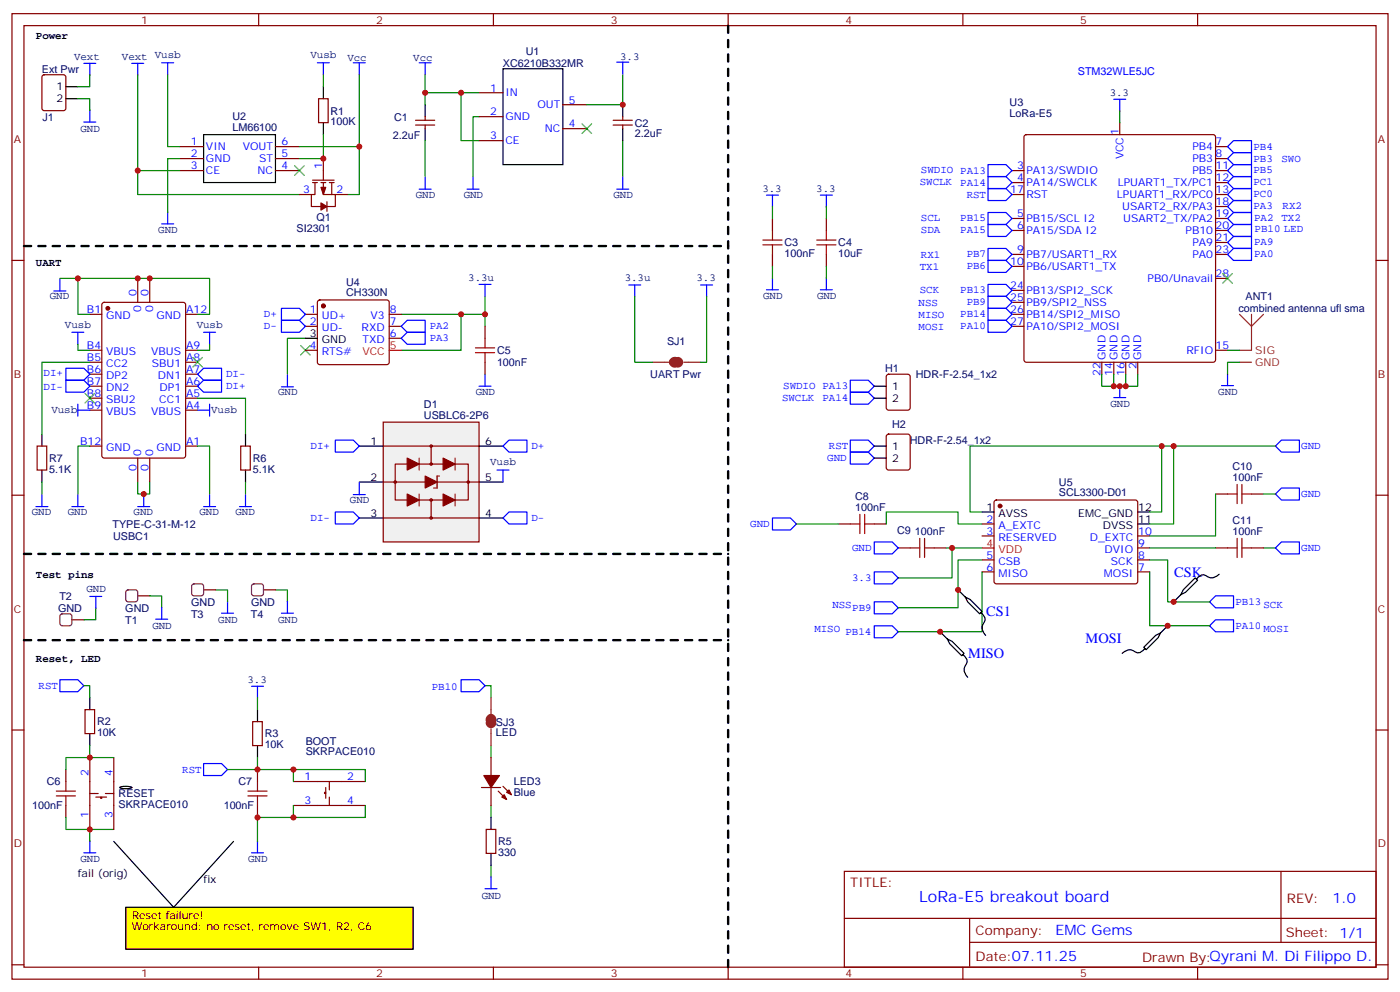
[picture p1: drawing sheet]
<svg xmlns="http://www.w3.org/2000/svg" width="412mm" height="292mm" viewBox="0 0 412 292" stroke-linecap="round" stroke-linejoin="round" font-family="sans-serif">
<g fill="none" stroke="#870000" stroke-width=".35">
<path d="M3.5 4h405.4v284.4h-405.4zM7.1 7.5h398.2v277.3h-398.2zM76.2 4v3.5M145.3 4v3.5M214.5 4v3.5M283.6 4v3.5M352.8 4v3.5M12.6 22.2l.5-.2h5.6l.6 .4 .1 9.5-.5 .6-5.8 .1-.7-.5-.1-9.4zM93.8 29.1h2.9v7h-2.9zM122.4 36.8h5.7M122.4 35.4h5.7M125.2 34.4v1"/>
<path d="M125.2 36.8v1.1M141.1 27.3h7.1M141.1 34.4h7.1M165.8 37.9h7.1M165.8 30.8h7.1M180.6 36.8h5.7M180.6 35.4h5.7M183.4 34.4v1M183.4 36.8v1.1M301.9 39.9l.4-.2h55.1l.5 .2 .2 .5v65.6l-.3 .5-.4 .2h-55.1l-.5-.3-.2-.4v-65.6zM329.8 36.1v3.6M52.9 50.2h7.1"/>
<path d="M52.9 43.2h7.1M52.9 46.7h7.1M81.1 50.2h7.1M81.1 43.2h7.1M81.1 46.7h7.1M88.2 57.3h3.5M92.1 53.8h1.4M92.1 53.1h6.3M92.8 53.8v3.5h-1.1v3.5h2.8M94.5 53.8h1.5M95.2 53.8v3.5h3.6v3.5h-2.5M95.2 46.7v6.4"/>
<path d="M96.3 59.4v2.8M97 53.8h1.4M97.7 53.8v3.5M98.8 57.3h3.5M141.1 41.4h7.1M298.1 50.2h3.5M298.1 53.8h3.5M298.1 57.3h3.5M358.1 50.2h3.5M358.1 53.8h3.5M358.1 43.2h3.5M358.1 46.7h3.5"/>
<path d="M358.1 57.3h3.5M3.5 76.7h3.6M227.5 64.3v3.6M227.5 74.9v3.6M243.4 64.3v3.6M243.4 74.9v3.6M298.1 64.3h3.5M298.1 67.9h3.5M298.1 74.9h3.5M298.1 78.5h3.5M358.1 64.3h3.5M358.1 67.9h3.5"/>
<path d="M358.1 74.9h3.5M358.1 60.8h3.5M358.1 71.4h3.5M405.3 76.7h3.6M26.5 92.6h3.5M30.2 89.2l.5-.2h23.3l.6 .5 .1 44.7-.5 .6-23.5 .1-.7-.5v-44.7zM40.6 82v7M44.1 82v7M54.7 92.6h3.5M90 92.6h3.5M90 96.1h3.5M93.7 88.5l.5-.2h19.7l.5 .2 .3 .5v17.7l-.3 .5-.5 .2h-19.7l-.5-.2-.2-.5v-17.7z"/>
<path d="M114.7 92.6h3.5M114.7 96.1h3.5M114.7 99.6h3.5M142.9 96.1v3.5M298.1 85.5h3.5M298.1 89h3.5M298.1 92.6h3.5M298.1 96.1h3.5M358.1 82h3.5M26.5 103.2h3.5M26.5 106.7h3.5M26.5 110.2h3.5"/>
<path d="M26.5 113.7h3.5M26.5 117.3h3.5M54.7 103.2h3.5M54.7 106.7h3.5M54.7 110.2h3.5M54.7 113.7h3.5M54.7 117.3h3.5M90 103.2h3.5M142.9 106.7v3.5M324.6 106.7v3.5M328.1 106.7v3.5M331.6 106.7v3.5"/>
<path d="M335.1 106.7v3.5M358.1 103.2h3.5M10.9 131.4h2.9v7h-2.9zM26.5 120.8h3.5M26.5 131.4h3.5M40.6 134.9v7.1M44.1 134.9v7.1M54.7 120.8h3.5M54.7 131.4h3.5M70.9 131.4h2.8v7h-2.8zM3.5 145.8h3.6M405.3 145.8h3.6"/>
<path d="M40.6 175.5h3.5M21.2 182.5h3.5M3.5 215h3.6M25 209h2.9v7h-2.9zM405.3 215h3.6M26.5 223.1v21.2M26.5 233.7h2.4M28.2 234.7h3.2M29.6 234.7v.4h.4v-.4M31 233.7h2.5M33.5 223.1v21.2M141.8 231.9h5.7"/>
<path d="M144.6 223.1v5.3M144.6 231.9v5.3M146.8 233l2.4 2.4M148.2 231.6l2.4 2.4M143.2 244.3h2.8v7h-2.8zM248.7 256.6h156.6v28.2h-156.6zM377.3 256.6v20.9M248.7 270.5h156.5M285.6 277.5h119.6M285.6 270.5v14.1M3.5 284.1h3.6M76.2 284.8v3.6"/>
<path d="M145.3 284.8v3.6M214.5 284.8v3.6M283.6 284.8v3.6M352.8 284.8v3.6M405.3 284.1h3.6"/>
</g>
<path d="M171.4 36.5l2.9 2.8M174.3 36.5l-2.9 2.8M86.8 48.8l2.8 2.8M89.6 48.8l-2.8 2.8M360.2 80.6l2.8 2.8M363 80.6l-2.8 2.8M25 115.9l2.9 2.8M27.9 115.9l-2.9 2.8M56.8 105.3l2.8 2.8M59.6 105.3l-2.8 2.8M88.5 101.7l2.9 2.9M91.4 101.7l-2.9 2.9" fill="none" stroke="#3c3" stroke-width=".35"/>
<g fill="none" stroke="#000" stroke-width=".35">
<path d="M19.4 25.5h3.5M19.4 29.1h3.5M60 39.7h21.1v14.1h-21.1zM95.2 25.5v3.6M95.2 36.1v3.6M125.2 30.8v3.6M125.2 37.9v3.5M148.2 20.2h17.6v28.3h-17.6zM183.4 30.8v3.6M183.4 37.9v3.5M90 99.6h3.5M12.3 127.8v3.6"/>
<path d="M12.3 138.4v3.6M72.3 127.8v3.6M72.3 138.4v3.6M26.5 205.5v3.5M26.5 216v3.6M144.6 240.7v3.6M144.6 251.3v3.5"/>
</g>
<g fill="none" stroke="#008700" stroke-width=".35">
<path d="M22.9 29.1h3.6v3.5M26.5 22v3.5h-3.6M40.6 22v28.2h12.3M49.4 22v21.2h3.5M95.2 22v3.5M95.2 39.7v7h-7M105.8 22v21.2M125.2 22v8.8M125.2 27.3h15.9M135.8 27.3v14.1h5.3M141.1 34.4h-1.8v17.6M183.4 22v8.8h-10.5"/>
<path d="M329.8 32.6v3.5M40.6 50.2v7.1h47.6M52.9 46.7h-3.5v15.9M88.2 43.2h17.6v14.1h-3.5M125.2 41.4v10.6M183.4 41.4v10.6M227.5 60.8v3.5M227.5 78.5v3.5M243.4 60.8v3.5M243.4 78.5v3.5M17.6 82h5.3M26.5 92.6h-3.6v-10.6h38.8v10.6h-3.5"/>
<path d="M90 99.6h-5.3v10.6M118.2 92.6h24.7v3.5M135.8 92.6v10.6h-17.6M142.9 87.3v5.3M187 87.3v19.4h5.3M208.1 87.3v19.4h-1.7M22.9 101.4v1.8h3.6M26.5 106.7h-14.2v21.1M58.2 117.3h14.1v10.5M61.7 101.4v1.8h-3.5M324.6 110.2v3.5h10.5v-3.5M328.1 110.2v3.5"/>
<path d="M331.6 110.2v3.5M361.6 103.2h3.5M365.1 106.7h-3.5v3.5M26.5 131.4h-3.6v14.1M58.2 131.4h3.5v14.1M12.3 142v3.5M40.6 142v3.5h3.5v-3.5M72.3 142v3.5M28.2 179v3.5h-3.5M44.1 175.5h3.5v3.5M24.7 201.9h1.8v3.6M26.5 219.6v3.5h7"/>
<path d="M142.9 201.9h1.7v3.6M144.6 219.6v3.5M144.6 237.2v3.5M33.5 244.3h-7v3.5M144.6 254.8v3.6"/>
</g>
<g fill="none" stroke="#00f" stroke-width=".35">
<path d="M24.7 18.7h3.5M26.5 18.7v3.5M38.8 18.7h3.5M40.6 18.7v3.5M47.6 18.5h3.6M49.4 18.5v3.5M93.5 18.5h3.5M95.2 18.5v3.5M104.1 18.5h3.5M105.8 18.5v3.5M123.5 18.5h3.5M125.2 18.5v3.5"/>
<path d="M181.7 18.3h3.5M183.4 18.3v3.5M24.7 35.9h3.5M26.5 32.4v3.5M328.1 29.2h3.5M329.8 29.2v3.6M123.5 55.7h3.5M125.2 52.2v3.5M137.6 55.7h3.5M139.3 52.2v3.5M181.7 55.7h3.5M183.4 52.2v3.5"/>
<path d="M225.8 57.5h3.5M227.5 57.5v3.5M241.7 57.5h3.5M243.4 57.5v3.5M291 55.5h5.3l1.8 1.8-1.8 1.8h-5.3zM291 48.5h5.3l1.8 1.7-1.8 1.8h-5.3zM291 52h5.3l1.8 1.8-1.8 1.7h-5.3zM361.6 46.7l1.8-1.8h5.3v3.6h-5.3zM361.6 43.2l1.8-1.8h5.3v3.5h-5.3zM361.6 50.2l1.8-1.7h5.3v3.5h-5.3zM361.6 53.8l1.8-1.8h5.3v3.5h-5.3zM361.6 57.3l1.8-1.8h5.3v3.6h-5.3z"/>
<path d="M47.6 65.9h3.6M49.4 62.4v3.5M291 62.6h5.3l1.8 1.7-1.8 1.8h-5.3zM291 66.1h5.3l1.8 1.8-1.8 1.7h-5.3zM291 73.2h5.3l1.8 1.7-1.8 1.8h-5.3zM291 76.7h5.3l1.8 1.8-1.8 1.7h-5.3zM361.6 60.8l1.8-1.7h5.3v3.5h-5.3zM361.6 64.3l1.8-1.7h5.3v3.5h-5.3zM361.6 67.9l1.8-1.8h5.3v3.5h-5.3zM361.6 71.4l1.8-1.8h5.3v3.6h-5.3zM361.6 74.9l1.8-1.7h5.3v3.5h-5.3zM15.9 85.7h3.5"/>
<path d="M17.6 82.2v3.5M21.2 97.9h3.5M22.9 97.9v3.5M60 97.9h3.5M61.7 97.9v3.5M82.9 90.8h5.3l1.8 1.8-1.8 1.7h-5.3zM82.9 94.3h5.3l1.8 1.8-1.8 1.8h-5.3zM118.2 96.1l1.7-1.8h5.3v3.6h-5.3zM118.2 99.6l1.7-1.7h5.3v3.5h-5.3zM141.1 83.7h3.5M142.9 83.7v3.6M185.2 83.9h3.5"/>
<path d="M187 83.9v3.6M206.4 83.9h3.5M208.1 83.9v3.6M225.8 85.3h3.5M227.5 81.8v3.5M241.7 85.3h3.5M243.4 81.8v3.5M291 83.7h5.3l1.8 1.8-1.8 1.8h-5.3zM291 87.3h5.3l1.8 1.7-1.8 1.8h-5.3zM291 90.8h5.3l1.8 1.8-1.8 1.7h-5.3zM291 94.3h5.3l1.8 1.8-1.8 1.8h-5.3zM19.4 112h5.3l1.8 1.7-1.8 1.8h-5.3z"/>
<path d="M19.4 108.4h5.3l1.8 1.8-1.8 1.8h-5.3zM22.9 119v3.6M60 108.4h5.3v3.6h-5.3l-1.8-1.8zM60 112h5.3v3.5h-5.3l-1.8-1.8zM61.7 119v3.6M82.9 113.9h3.5M84.7 110.4v3.5M141.1 113.7h3.5M142.9 110.2v3.5M328.1 117.1h3.5M329.8 113.6v3.5M359.8 113.6h3.6"/>
<path d="M361.6 110v3.6M22.9 120.8h3.6M58.2 120.8h3.5M10.6 149.2h3.5M12.3 145.7v3.5M21.2 149.2h3.5M22.9 145.7v3.5M40.6 149.2h3.5M42.3 145.7v3.5M60 149.2h3.5M61.7 145.7v3.5M70.6 149.2h3.5"/>
<path d="M72.3 145.7v3.5M47.6 178.8v3.6M356.3 177.2l1.8-1.7h5.3v3.5h-5.3zM45.9 182.4h3.5M17.6 200.2h5.3l1.8 1.7-1.8 1.8h-5.3zM135.8 200.2h5.3l1.8 1.7-1.8 1.8h-5.3zM24.7 251.1h3.5M26.5 247.6v3.5M144.6 258.2v3.5M142.9 261.7h3.5"/>
</g>
<path d="M199 106a.76 .76 0 0 0-1.1 .7 .76 .76 0 0 0 1.1 .7M199.7 106a.71 .71 0 0 1 .7 .7 .71 .71 0 0 1-.7 .7M143.9 212.2a.76 .76 0 0 1 .7-1.1 .76 .76 0 0 1 .7 1.1M143.9 212.9a.71 .71 0 0 0 .7 .7 .71 .71 0 0 0 .7-.7" fill="none" stroke="#8c2424" stroke-width="1.8"/>
<path d="M365.1 92.6l3.6 3.5 3.5-3.5M368.7 92.6v10.6h-3.6M192.3 106.7h4.9M197.9 106.7h2.5M201.4 106.7h5M365.1 106.7h3.6M144.6 205.5v4.9M144.6 211.1v2.5M144.6 214.6v5" fill="none" stroke="#8c2424" stroke-width=".35"/>
<g fill="#870000" stroke="#870000" stroke-width=".35">
<path d="M148.5 234l.7 1.4-1.4-.7z"/>
<path d="M149.2 233.3l.7-.7 .7 1.4z"/>
<path d="M142.5 228.4h4.6l-2.5 3.5z"/>
<path d="M94.5 55.2h1.5l-.8 2.1z"/>
<path d="M94.5 59.8l1.8 1-1.8 1.1z"/>
<circle cx="95.2" cy="90.1" r=".53"/>
<circle cx="31.7" cy="90.8" r=".53"/>
</g>
<path d="M37.3 173.9l.4-.2h2.2l.5 .2 .2 .5v2.1l-.3 .5-.4 .2h-2.2l-.5-.2-.2-.5v-2.1zM17.9 181l.4-.2h2.2l.5 .2 .2 .5v2.1l-.3 .5-.4 .2h-2.2l-.5-.2-.2-.5v-2.1z" fill="none" stroke="#633" stroke-width=".35"/>
<path d="M224.7 72.1h5.7M224.7 70.7h5.7M227.5 67.9v2.8M227.5 72.1v2.8M240.6 72.1h5.6M240.6 70.7h5.6M243.4 67.9v2.8M243.4 72.1v2.8M142.9 99.6v2.8M140.1 103.9h5.6M140.1 102.4h5.6M142.9 103.9v2.8" fill="none" stroke="#a10000" stroke-width=".35"/>
<path d="M214.5 7.5v277.3M7.1 72.5h207.4M7.1 163.1h207.4M7.1 188.5h207.4" fill="none" stroke="#000" stroke-width=".71" stroke-dasharray="2.1 2.1"/>
<path d="M114.7 103.2h3.5" fill="none" stroke="#f00" stroke-width=".35"/>
<path d="M112.9 124.3h28.2v35.3h-28.2z" fill="#f0f0f0" stroke="#870000" stroke-width=".35"/>
<path d="M105.8 131.4h7.1M141.1 131.4h7.1M105.8 142h7.1M105.8 152.5h7.1M141.1 142h7.1M141.1 152.5h7.1" fill="none" stroke="#000" stroke-width=".35"/>
<g fill="none" stroke="#870000" stroke-width=".35">
<path d="M112.9 131.4h28.2M119.9 136.7h-3.5v10.5h3.5M123.5 136.7h7M127 131.4v5.3M134.1 136.7h3.8v10.5h-4.2M112.9 152.5h28.2M112.9 142h28.2M123.5 147.2h7M127 147.2v5.3"/>
<circle cx="127" cy="131.4" r=".35"/>
<circle cx="127" cy="152.5" r=".35"/>
</g>
<path d="M123.5 134.9v3.5M134.1 134.9v3.5M123.5 145.5v3.5M129.5 140.2h-.7v3.5h-1.1M134.1 145.5v3.5" fill="none" stroke="#8c2424" stroke-width=".35"/>
<g fill="#870000" stroke="#870000" stroke-width=".35">
<path d="M119.9 134.9l3.6 1.8-3.6 1.7z"/>
<path d="M130.5 134.9l3.6 1.8-3.6 1.7z"/>
<path d="M119.9 145.5l3.6 1.7-3.6 1.8z"/>
<path d="M130.5 145.5l3.6 1.7-3.6 1.8z"/>
<path d="M125.2 140.2l3.6 1.8-3.6 1.7z"/>
</g>
<circle cx="127" cy="136.7" r=".18" fill="#870000"/>
<g fill="none" stroke="#870000" stroke-width=".35">
<path d="M74.4 212.5h2.9v7.1h-2.9zM19.4 226.6v3.6M19.4 237.2v3.5M75.8 226.6v3.6M75.8 237.2v3.5M86.4 230.2h21.2M86.4 237.2h21.2M96 233.3h-.4v.4h.4M96 231.9v3.2M97 230.2v2.4M97 234.7v2.5"/>
<circle cx="127" cy="136.7" r=".35"/>
<circle cx="116.4" cy="142" r=".35"/>
<circle cx="127" cy="147.2" r=".35"/>
<circle cx="137.9" cy="142" r=".35"/>
</g>
<g fill="none" stroke="#00f" stroke-width=".35">
<path d="M98.8 129.6h5.3l1.7 1.8-1.7 1.7h-5.3zM146.4 138.4h3.5M148.2 131.4l1.7-1.8h5.3v3.5h-5.3zM148.2 138.4v3.6M98.8 150.8h5.3l1.7 1.7-1.7 1.8h-5.3zM104.1 145.7h3.5M105.8 142.1v3.6M149.9 150.8h5.3v3.5h-5.3l-1.7-1.8zM74.1 202.1h3.5M75.8 202.1v3.5M60 224.9h5.3l1.7 1.7-1.7 1.8h-5.3zM74.1 251.1h3.5"/>
<path d="M75.8 247.6v3.5"/>
</g>
<path d="M16.6 234.4h5.6M16.6 233h5.6M19.4 230.2v2.8M19.4 234.4v2.8M73 234.4h5.7M73 233h5.7M75.8 230.2v2.8M75.8 234.4v2.8" fill="none" stroke="#a10000" stroke-width=".35"/>
<path d="M75.8 205.5v3.5M26.5 223.1h-7.1v3.5M67 226.6h8.8M75.8 223.1v3.5h10.6v3.6M86.4 237.2v3.5h-10.6v7.1M86.4 226.6h21.2v3.6M107.6 237.2v3.5h-21.2M19.4 240.7v3.6h7.1" fill="none" stroke="#008700" stroke-width=".35"/>
<path d="M75.8 209v3.5M75.8 219.6v3.5" fill="none" stroke="#000" stroke-width=".35"/>
<path d="M37 267.2h84.7v12.3h-84.7z" fill="#ff0" stroke="#000" stroke-width=".35"/>
<g fill="none" stroke="#000" stroke-width=".35">
<path d="M257.5 113.7h3.6M257.5 117.3h3.6M257.5 131.4h3.6M257.5 134.9h3.6M289.3 150.8h3.5M335.1 150.8h3.6M335.1 154.3h3.6M282.2 173.7l2.1 2.1 1.5 .7 3.5 3.6-.7 .7-3.6-3.6-.7-1.4M347.8 175.1l1.4-.7 3.6-3.5-.7-.7-3.6 3.5-.7 1.4-2.1 2.1M359.1 169.1a3.1 3.1 0 0 1-4.4 .2 2.4 2.4 0 0 0-2.3 1.2M276.9 186.1l2.1 2.1 1.5 .7 3.5 3.5-.7 .7-3.5-3.5-.8-1.4M283.6 192.8a2.18 2.18 0 0 1 1.1 2.7l-.2 .3a2.59 2.59 0 0 0 .5 3.7"/>
<path d="M288.9 180.4a2.18 2.18 0 0 1 1.1 2.7l-.2 .4a2.59 2.59 0 0 0 .5 3.6M337.3 191a2.18 2.18 0 0 1-2.7 1.1l-.4-.3a2.59 2.59 0 0 0-3.6 .6M344 184.3l-2.2 2.1-.7 1.4-3.5 3.5-.7-.7 3.5-3.5 1.4-.7M35.4 231.8a5.1 5.1 0 0 1 3.4 .1 4.6 4.6 0 0 1-3.5 0zM33.5 247.8l17.7 19.4 17.6-19.4"/>
</g>
<g fill="none" stroke="#870000" stroke-width=".35">
<path d="M261.3 110.4l.5-.2h5.6l.7 .4v9.5l-.5 .6-5.8 .1-.7-.5v-9.4zM261.3 128.1l.5-.3h5.6l.7 .5v9.4l-.5 .7h-5.8l-.7-.4v-9.4zM246.9 154.3h3.6M257.5 154.3h3.6M289.3 154.3h3.5M289.3 157.8h3.5M293 147.5l.5-.3 41.2 .1 .4 .7v23.5l-.7 .4h-41.2l-.4-.7v-23.2zM335.1 157.8h3.6M358.1 145.5h3.5M368.7 145.5h3.5M60 173.7h3.5M77.6 173.7h3.5"/>
<path d="M264.6 161.4h3.5M275.2 161.4h3.5M289.3 164.9h3.5M289.3 168.4h3.5M335.1 164.9h3.6M335.1 168.4h3.6M335.1 161.4h3.6M358.1 161.4h3.5M368.7 161.4h3.5"/>
</g>
<circle cx="294.6" cy="149" r=".53" fill="#870000" stroke="#870000" stroke-width=".35"/>
<path d="M289.3 161.4h3.5" fill="none" stroke="#f00" stroke-width=".35"/>
<g fill="none" stroke="#a10000" stroke-width=".35">
<path d="M250.5 154.3h2.8M253.3 151.5v5.6M254.7 151.5v5.6M254.7 154.3h2.8M270.9 158.5v5.7M272.3 158.5v5.7M361.6 145.5h2.8M364.4 142.7v5.6M364.4 158.5v5.7M365.8 142.7v5.6M365.8 158.5v5.7M365.8 145.5h2.9"/>
<path d="M268.1 161.4h2.8M272.3 161.4h2.9M361.6 161.4h2.8M365.8 161.4h2.9"/>
</g>
<g fill="none" stroke="#008700" stroke-width=".35">
<path d="M342.2 131.4h-56.4v19.4h3.5M345.7 131.4v22.9h-7M375.7 131.4h-33.5v19.4h-3.5M234.6 154.3h12.3M261.1 154.3v-3.5h21.1v3.5h7.1M358.1 145.5v12.3h-19.4M372.2 145.5h3.5M63.5 173.7h3.5v3.5M81.1 173.7h3.6v3.5M278.7 161.4h10.6M280.5 161.4v8.8h-15.9M289.3 164.9h-7.1v14.1h-17.6"/>
<path d="M289.3 168.4v17.7h-24.7M338.7 164.9h5.3v12.3h12.3M338.7 168.4v15.9h17.6M338.7 161.4h19.4M372.2 161.4h3.5"/>
</g>
<g fill="none" stroke="#00f" stroke-width=".35">
<path d="M250.5 115.5h5.3l1.7 1.8-1.7 1.7h-5.3zM250.5 112h5.3l1.7 1.7-1.7 1.8h-5.3zM250.5 129.6h5.3l1.7 1.8-1.7 1.7h-5.3zM250.5 133.1h5.3l1.7 1.8-1.7 1.8h-5.3zM377.5 129.6h5.3v3.5h-5.3l-1.8-1.7zM227.5 152.5h5.3l1.8 1.8-1.8 1.8h-5.3zM257.5 159.6h5.3l1.8 1.8-1.8 1.7h-5.3zM377.5 143.7h5.3v3.5h-5.3l-1.8-1.7zM377.5 159.6h5.3v3.5h-5.3l-1.8-1.7zM26.5 175.6h3.5M28.2 175.6v3.6M67 177.1v3.5"/>
<path d="M84.7 177.1v3.5M257.5 168.4h5.3l1.8 1.8-1.8 1.7h-5.3zM257.5 177.2h5.3l1.8 1.8-1.8 1.8h-5.3zM65.3 180.6h3.5M82.9 180.6h3.5M257.5 184.3h5.3l1.8 1.8-1.8 1.7h-5.3zM356.3 184.3l1.8-1.8h5.3v3.6h-5.3z"/>
</g>
<path d="M56.7 172.2l.4-.3h2.2l.5 .3 .2 .4v2.2l-.3 .5-.4 .2h-2.2l-.4-.3-.3-.4v-2.2zM74.3 172.2l.5-.3h2.1l.5 .3 .2 .4v2.2l-.2 .5-.5 .2h-2.1l-.5-.3-.2-.4v-2.2z" fill="none" stroke="#633" stroke-width=".35"/>
<g fill="#c00">
<circle cx="135.8" cy="27.3" r=".88"/>
<circle cx="183.4" cy="30.8" r=".88"/>
<circle cx="125.2" cy="27.3" r=".88"/>
<circle cx="40.6" cy="50.2" r=".88"/>
<circle cx="105.8" cy="43.2" r=".88"/>
<circle cx="95.3" cy="46.7" r=".88"/>
<circle cx="329.8" cy="113.7" r=".88"/>
<circle cx="331.6" cy="113.7" r=".88"/>
<circle cx="328.1" cy="113.7" r=".88"/>
<circle cx="142.9" cy="92.6" r=".88"/>
<circle cx="135.8" cy="92.6" r=".88"/>
<circle cx="42.3" cy="145.5" r=".88"/>
<circle cx="40.6" cy="82" r=".88"/>
<circle cx="44.1" cy="82" r=".88"/>
<circle cx="22.9" cy="82" r=".88"/>
<circle cx="26.5" cy="244.3" r=".88"/>
<circle cx="26.5" cy="223.1" r=".88"/>
<circle cx="75.8" cy="240.7" r=".88"/>
<circle cx="86.4" cy="240.7" r=".88"/>
<circle cx="86.4" cy="226.6" r=".88"/>
<circle cx="75.8" cy="226.6" r=".88"/>
<circle cx="280.5" cy="161.4" r=".88"/>
<circle cx="345.7" cy="131.4" r=".88"/>
<circle cx="342.2" cy="131.4" r=".88"/>
<circle cx="344" cy="184.3" r=".88"/>
<circle cx="276.9" cy="186.1" r=".88"/>
<circle cx="282.2" cy="173.7" r=".88"/>
<circle cx="345.7" cy="177.2" r=".88"/>
</g>
<text font-size="4.6" fill="#00f" x="270.8" y="265.6">LoRa-E5 breakout board</text>
<g font-size="4.2" fill="#00f">
<text x="345.9" y="169.9">CSK</text>
<text x="290.5" y="181.5">CS1</text>
<text x="319.8" y="189.4">MOSI</text>
<text x="285.2" y="193.8">MISO</text>
<text x="392.5" y="265.9">1.0</text>
<text x="310.9" y="275.4">EMC Gems</text>
</g>
<g font-size="3.9" fill="#800">
<text x="250.5" y="261.2">TITLE:</text>
<text x="379.1" y="265.9">REV:</text>
<text x="287.4" y="275.4">Company:</text>
<text x="378.7" y="276">Sheet: 1/1</text>
<text x="287.4" y="283.1">Date:07.11.25</text>
<text x="336.4" y="283.2">Drawn By:Qyrani M. Di Filippo D.</text>
</g>
<g font-size="3.2">
<text x="10.6" y="11.4">Power</text>
<text x="16.7" y="26.6">1</text>
<text x="16.7" y="30.1">2</text>
<text x="10.6" y="78.5">UART</text>
<text x="91.3" y="99.3">3</text>
<text x="94.8" y="101">GND</text>
<text x="262.8" y="114.8">1</text>
<text x="262.8" y="118.3">2</text>
<text x="109.1" y="131">1</text>
<text x="142.9" y="131">6</text>
<text x="262.8" y="132.4">1</text>
<text x="262.8" y="136">2</text>
<text x="109.1" y="141.6">2</text>
<text x="142.9" y="141.6">5</text>
<text x="109.1" y="152.2">3</text>
<text x="142.9" y="152.2">4</text>
<text x="290.6" y="150.4">1</text>
<text x="294.1" y="152.2">AVSS</text>
<text x="317.6" y="152.2">EMC_GND</text>
<text x="324.9" y="155.7">DVSS</text>
<text x="335.3" y="154">11</text>
<text x="335.3" y="150.4">12</text>
<text x="10.6" y="170.2">Test pins</text>
<text x="10.6" y="194.9">Reset, LED</text>
<text x="22.9" y="258.4">fail (orig)</text>
<text x="60" y="260.1">fix</text>
<text x="38.8" y="270.7">Reset failure!</text>
<text x="38.8" y="273.9">Workaround: no reset, remove SW1, R2, C6</text>
</g>
<g font-size="3.2" fill="#800">
<text x="41.6" y="7">1</text>
<text x="110.8" y="7">2</text>
<text x="179.9" y="7">3</text>
<text x="249.1" y="7">4</text>
<text x="318.2" y="7">5</text>
<text x="4.1" y="42.1">A</text>
<text x="405.9" y="42.1">A</text>
<text x="4.1" y="111.3">B</text>
<text x="405.9" y="111.3">B</text>
<text x="4.1" y="180.4">C</text>
<text x="405.9" y="180.4">C</text>
<text x="4.1" y="249.6">D</text>
<text x="405.9" y="249.6">D</text>
<text x="41.6" y="287.8">1</text>
<text x="110.8" y="287.8">2</text>
<text x="179.9" y="287.8">3</text>
<text x="249.1" y="287.8">4</text>
<text x="318.2" y="287.8">5</text>
</g>
<g font-size="3.2" fill="#000080">
<text x="21.8" y="17.6">Vext</text>
<text x="35.9" y="17.6">Vext Vusb</text>
<text x="91.5" y="17.1">Vusb</text>
<text x="102.3" y="17.8">Vcc</text>
<text x="121.7" y="17.8">Vcc</text>
<text x="154.9" y="16.1">U1</text>
<text x="182.7" y="17.6">3.3</text>
<text x="12.4" y="21.4">Ext Pwr</text>
<text x="148.2" y="19.6">XC6210B332MR</text>
<text x="326.9" y="28.2">3.3</text>
<text x="12.5" y="35.5">J1</text>
<text x="68.4" y="35.3">U2</text>
<text x="97.4" y="33.7">R1</text>
<text x="116.1" y="35.5">C1</text>
<text x="297.4" y="34.4">LoRa-E5</text>
<text x="297.4" y="31.2">U3</text>
<text x="23.7" y="38.8">GND</text>
<text x="68.4" y="38.5">LM66100</text>
<text x="97.4" y="36.9">100K</text>
<text x="115.7" y="40.8">2.2uF</text>
<text x="187" y="40.4">2.2uF</text>
<text x="187" y="37.3">C2</text>
<text x="122.5" y="58.2">GND</text>
<text x="136.6" y="58.2">GND</text>
<text x="180.7" y="58.2">GND</text>
<text x="224.6" y="56.4">3.3</text>
<text x="240.5" y="56.4">3.3</text>
<text x="93.2" y="65.2">Q1</text>
<text x="46.6" y="68.8">GND</text>
<text x="87.4" y="68.4">SI2301</text>
<text x="231.1" y="75.7">100nF</text>
<text x="231.1" y="72.5">C3</text>
<text x="246.9" y="75.7">10uF</text>
<text x="246.9" y="72.5">C4</text>
<text x="137.9" y="82.9">3.3u</text>
<text x="184" y="82.9">3.3u</text>
<text x="205.2" y="82.9">3.3</text>
<text x="14.7" y="88.2">GND</text>
<text x="102" y="87.3">CH330N</text>
<text x="102" y="84.1">U4</text>
<text x="224.8" y="88.2">GND</text>
<text x="240.7" y="88.2">GND</text>
<text x="366.9" y="88.3">ANT1</text>
<text x="364.8" y="91.9">combined antenna ufl sma</text>
<text x="19.1" y="96.4">Vusb</text>
<text x="57.9" y="96.4">Vusb</text>
<text x="196.5" y="101.7">SJ1</text>
<text x="146.4" y="107.7">100nF</text>
<text x="146.4" y="104.3">C5</text>
<text x="191.6" y="111.4">UART Pwr</text>
<text x="260.7" y="109.6">H1</text>
<text x="269.8" y="111.4">HDR-F-2.54_1x2</text>
<text x="81.9" y="116.4">GND</text>
<text x="140.1" y="116.4">GND</text>
<text x="327.1" y="119.9">GND</text>
<text x="358.8" y="116.4">GND</text>
<text x="15.1" y="121.6">Vusb</text>
<text x="62.2" y="121.6">Vusb</text>
<text x="124.9" y="123.3">USBLC6-2P6</text>
<text x="124.9" y="120.1">D1</text>
<text x="262.8" y="126.1">H2</text>
<text x="268" y="130.8">HDR-F-2.54_1x2</text>
<text x="14.5" y="136">R7</text>
<text x="74.4" y="136">R6</text>
<text x="144.4" y="137">Vusb</text>
<text x="14.5" y="139.2">5.1K</text>
<text x="74.4" y="139.2">5.1K</text>
<text x="311.9" y="143">U5</text>
<text x="363" y="141.6">100nF</text>
<text x="363" y="138.5">C10</text>
<text x="103.1" y="148.1">GND</text>
<text x="251.9" y="147.4">C8</text>
<text x="311.9" y="146.2">SCL3300-D01</text>
<text x="9.4" y="151.7">GND</text>
<text x="20" y="151.7">GND</text>
<text x="33.1" y="155.4">TYPE-C-31-M-12</text>
<text x="39.4" y="151.7">GND</text>
<text x="58.8" y="151.7">GND</text>
<text x="69.4" y="151.7">GND</text>
<text x="251.9" y="150.4">100nF</text>
<text x="363" y="154.4">C11</text>
<text x="33.3" y="159">USBC1</text>
<text x="264.2" y="157.2">C9</text>
<text x="269.5" y="157.5">100nF</text>
<text x="363" y="157.5">100nF</text>
<text x="17.5" y="176.6">T2</text>
<text x="25.5" y="174.5">GND</text>
<text x="56.3" y="178.4">GND</text>
<text x="74" y="178.4">GND</text>
<text x="17.1" y="180.1">GND</text>
<text x="36.9" y="183.6">T1</text>
<text x="36.9" y="180.1">GND</text>
<text x="44.9" y="185.2">GND</text>
<text x="56.3" y="181.9">T3</text>
<text x="64.3" y="183.4">GND</text>
<text x="73.9" y="181.9">T4</text>
<text x="81.9" y="183.4">GND</text>
<text x="72.9" y="201">3.3</text>
<text x="28.6" y="213.7">R2</text>
<text x="146.1" y="213.7">SJ3</text>
<text x="28.6" y="216.9">10K</text>
<text x="78" y="220.4">10K</text>
<text x="78" y="217.2">R3</text>
<text x="90.1" y="219.3">BOOT</text>
<text x="146.1" y="216.8">LED</text>
<text x="90.1" y="222.5">SKRPACE010</text>
<text x="13.8" y="231.3">C6</text>
<text x="70.2" y="231.3">C7</text>
<text x="151.3" y="231.3">LED3</text>
<text x="9.4" y="238.3">100nF</text>
<text x="34.9" y="238">SKRPACE010</text>
<text x="34.9" y="234.8">RESET</text>
<text x="65.9" y="238.3">100nF</text>
<text x="151.3" y="234.5">Blue</text>
<text x="146.8" y="248.9">R5</text>
<text x="23.7" y="254">GND</text>
<text x="73.1" y="254">GND</text>
<text x="146.8" y="252.1">330</text>
<text x="141.9" y="264.6">GND</text>
</g>
<g font-size="3.2" fill="#00f">
<text x="317.5" y="22">STM32WLE5JC</text>
<text x="144.4" y="27">1</text>
<text x="148.9" y="28.4">IN</text>
<text x="144.4" y="34">2</text>
<text x="148.9" y="35.4">GND</text>
<text x="158.3" y="31.9">OUT</text>
<text x="167.6" y="30.5">5</text>
<text x="144.4" y="41.1">3</text>
<text x="160.5" y="38.9">NC</text>
<text x="167.6" y="37.5">4</text>
<text x="329.5" y="39.7" transform="rotate(-90 329.5 39.7)">1</text>
<text x="56.2" y="42.8">1</text>
<text x="56.2" y="46.4">2</text>
<text x="60.7" y="44.2">VIN</text>
<text x="60.7" y="47.8">GND</text>
<text x="71.5" y="44.2">VOUT</text>
<text x="76.3" y="47.8">ST</text>
<text x="82.9" y="46.4">5</text>
<text x="82.9" y="42.8">6</text>
<text x="148.9" y="42.5">CE</text>
<text x="330.9" y="47" transform="rotate(-90 330.9 47)">VCC</text>
<text x="351.3" y="44.2">PB4</text>
<text x="351.3" y="47.8">PB3</text>
<text x="358.1" y="42.8">7</text>
<text x="358.1" y="46.4">8</text>
<text x="369.2" y="47.6">PB3</text>
<text x="369.2" y="44">PB4</text>
<text x="377.5" y="47.8">SWO</text>
<text x="56.2" y="49.9">3</text>
<text x="60.7" y="51.3">CE</text>
<text x="75.8" y="51.3">NC</text>
<text x="82.9" y="49.9">4</text>
<text x="94.9" y="49.9" transform="rotate(-90 94.9 49.9)">1</text>
<text x="271.3" y="50.9">SWDIO PA13</text>
<text x="299.6" y="49.9">3</text>
<text x="299.6" y="53.4">4</text>
<text x="302.3" y="51.3">PA13/SWDIO</text>
<text x="351.3" y="51.3">PB5</text>
<text x="358.1" y="49.9">11</text>
<text x="358.1" y="53.4">12</text>
<text x="369.2" y="51.1">PB5</text>
<text x="89.4" y="56.9">3</text>
<text x="99.1" y="56.9">2</text>
<text x="270.9" y="54.5">SWCLK</text>
<text x="282.9" y="54.6">PA14</text>
<text x="284.8" y="58.2">RST</text>
<text x="297.6" y="56.9">17</text>
<text x="302.3" y="54.8">PA14/SWCLK</text>
<text x="302.3" y="58.3">RST</text>
<text x="329" y="58.3">LPUART1_RX/PC0</text>
<text x="329.3" y="54.8">LPUART1_TX/PC1</text>
<text x="358.1" y="56.9">13</text>
<text x="369.2" y="54.6">PC1</text>
<text x="369.2" y="58.1">PC0</text>
<text x="271.3" y="65.1">SCL</text>
<text x="282.9" y="65.2">PB15</text>
<text x="299.6" y="64">5</text>
<text x="302.3" y="65.4">PB15/SCL I2</text>
<text x="330.6" y="61.9">USART2_RX/PA3</text>
<text x="330.8" y="65.4">USART2_TX/PA2</text>
<text x="358.1" y="60.5">18</text>
<text x="358.1" y="64">19</text>
<text x="369.2" y="61.7">PA3</text>
<text x="369.4" y="65.2">PA2</text>
<text x="377.5" y="65.1">TX2</text>
<text x="377.8" y="61.5">RX2</text>
<text x="271.3" y="68.6">SDA</text>
<text x="282.9" y="68.8">PA15</text>
<text x="299.6" y="67.5">6</text>
<text x="302.3" y="68.9">PA15/SDA I2</text>
<text x="349.2" y="68.9">PB10</text>
<text x="358.1" y="67.5">20</text>
<text x="358.1" y="71">21</text>
<text x="369.6" y="68.4">PB10 LED</text>
<text x="271.3" y="76">RX1</text>
<text x="284.8" y="75.8">PB7</text>
<text x="299.6" y="74.6">9</text>
<text x="302.3" y="76">PB7/USART1_RX</text>
<text x="351.3" y="72.5">PA9</text>
<text x="351.3" y="76">PA0</text>
<text x="358.1" y="74.6">23</text>
<text x="369.4" y="72.3">PA9</text>
<text x="369.4" y="75.8">PA0</text>
<text x="270.9" y="79.5">TX1</text>
<text x="284.8" y="79.3">PB6</text>
<text x="297.6" y="78.1">10</text>
<text x="302.3" y="79.5">PB6/USART1_TX</text>
<text x="338.1" y="83">PB0/Unavail</text>
<text x="358.1" y="81.6">28</text>
<text x="40.2" y="87.3" transform="rotate(-90 40.2 87.3)">0</text>
<text x="43.7" y="87.3" transform="rotate(-90 43.7 87.3)">0</text>
<text x="270.9" y="86.2">SCK</text>
<text x="282.9" y="86.4">PB13</text>
<text x="284.8" y="89.9">PB9</text>
<text x="297.6" y="85.2">24</text>
<text x="297.6" y="88.7">25</text>
<text x="302.3" y="86.6">PB13/SPI2_SCK</text>
<text x="25.6" y="92.2">B1</text>
<text x="31.3" y="94">GND</text>
<text x="41.6" y="91.8" transform="rotate(-90 41.6 91.8)">0</text>
<text x="45.2" y="91.8" transform="rotate(-90 45.2 91.8)">0</text>
<text x="46.1" y="94">GND</text>
<text x="54.9" y="92.2">A12</text>
<text x="77.8" y="93.5">D+</text>
<text x="91.3" y="92.2">1</text>
<text x="91.3" y="95.7">2</text>
<text x="94.8" y="94">UD+</text>
<text x="109.2" y="94">V3</text>
<text x="114.8" y="95.7">7</text>
<text x="114.8" y="92.2">8</text>
<text x="270.6" y="90.1">NSS</text>
<text x="270.6" y="93.6">MISO</text>
<text x="282.9" y="93.5">PB14</text>
<text x="297.6" y="92.2">26</text>
<text x="297.6" y="95.7">27</text>
<text x="302.3" y="90.1">PB9/SPI2_NSS</text>
<text x="302.3" y="93.6">PB14/SPI2_MISO</text>
<text x="77.8" y="97">D-</text>
<text x="94.8" y="97.5">UD-</text>
<text x="106.5" y="97.5">RXD</text>
<text x="106.8" y="101">TXD</text>
<text x="114.8" y="99.3">6</text>
<text x="126.6" y="97">PA2</text>
<text x="126.6" y="100.5">PA3</text>
<text x="270.6" y="97.2">MOSI</text>
<text x="282.9" y="97">PA10</text>
<text x="302.3" y="97.2">PA10/SPI2_MOSI</text>
<text x="25.6" y="102.8">B4</text>
<text x="25.6" y="106.3">B5</text>
<text x="31.3" y="104.6">VBUS</text>
<text x="44.5" y="104.6">VBUS</text>
<text x="54.9" y="106.3">A8</text>
<text x="54.9" y="102.8">A9</text>
<text x="91.3" y="102.8">4</text>
<text x="94.8" y="104.6">RTS#</text>
<text x="325.6" y="106" transform="rotate(-90 325.6 106)">GND</text>
<text x="329.1" y="106" transform="rotate(-90 329.1 106)">GND</text>
<text x="332.7" y="106" transform="rotate(-90 332.7 106)">GND</text>
<text x="336.2" y="106" transform="rotate(-90 336.2 106)">GND</text>
<text x="349.5" y="104.2">RFIO</text>
<text x="358.1" y="102.8">15</text>
<text x="12.8" y="110.7">DI+</text>
<text x="25.6" y="109.9">B6</text>
<text x="25.6" y="113.4">B7</text>
<text x="31.3" y="108.1">CC2</text>
<text x="31.3" y="111.6">DP2</text>
<text x="44.7" y="108.1">SBU1</text>
<text x="46.5" y="111.6">DN1</text>
<text x="54.9" y="113.4">A6</text>
<text x="54.9" y="109.9">A7</text>
<text x="66.6" y="111.1">DI-</text>
<text x="324.2" y="110.7" transform="rotate(-90 324.2 110.7)">22</text>
<text x="327.7" y="110.7" transform="rotate(-90 327.7 110.7)">14</text>
<text x="331.3" y="110.7" transform="rotate(-90 331.3 110.7)">16</text>
<text x="334.8" y="108.7" transform="rotate(-90 334.8 108.7)">2</text>
<text x="12.8" y="114.9">DI-</text>
<text x="25.6" y="116.9">B8</text>
<text x="31.3" y="115.1">DN2</text>
<text x="31.3" y="118.7">SBU2</text>
<text x="46.9" y="118.7">CC1</text>
<text x="47" y="115.1">DP1</text>
<text x="54.9" y="116.9">A5</text>
<text x="66.6" y="114.6">DI+</text>
<text x="230.4" y="118">SWCLK</text>
<text x="230.7" y="114.4">SWDIO PA13</text>
<text x="242.3" y="118.1">PA14</text>
<text x="25.6" y="120.4">B9</text>
<text x="31.3" y="122.2">VBUS</text>
<text x="44.5" y="122.2">VBUS</text>
<text x="54.9" y="120.4">A4</text>
<text x="23.6" y="131">B12</text>
<text x="54.9" y="131">A1</text>
<text x="31.3" y="132.8">GND</text>
<text x="41.6" y="134.2" transform="rotate(-90 41.6 134.2)">0</text>
<text x="45.2" y="134.2" transform="rotate(-90 45.2 134.2)">0</text>
<text x="46.1" y="132.8">GND</text>
<text x="91.5" y="132.3">DI+</text>
<text x="156.6" y="132.3">D+</text>
<text x="243.7" y="135.6">GND</text>
<text x="244.2" y="132.3">RST</text>
<text x="383.3" y="132.2">GND</text>
<text x="40.2" y="138.7" transform="rotate(-90 40.2 138.7)">0</text>
<text x="43.7" y="138.7" transform="rotate(-90 43.7 138.7)">0</text>
<text x="383.3" y="146.3">GND</text>
<text x="91.5" y="153.4">DI-</text>
<text x="156.6" y="153.4">D-</text>
<text x="221" y="155.3">GND</text>
<text x="290.6" y="154">2</text>
<text x="294.1" y="155.7">A_EXTC</text>
<text x="290.6" y="157.5">3</text>
<text x="294.1" y="159.2">RESERVED</text>
<text x="321" y="159.2">D_EXTC</text>
<text x="335.3" y="161">9</text>
<text x="335.3" y="157.5">10</text>
<text x="251" y="162.4">GND</text>
<text x="290.6" y="164.5">5</text>
<text x="294.1" y="166.3">CSB</text>
<text x="325.4" y="162.8">DVIO</text>
<text x="327.3" y="166.3">SCK</text>
<text x="335.3" y="164.5">8</text>
<text x="383.3" y="162.1">GND</text>
<text x="251" y="171.1">3.3</text>
<text x="290.6" y="168.1">6</text>
<text x="294.1" y="169.8">MISO</text>
<text x="325.2" y="169.8">MOSI</text>
<text x="335.3" y="168.1">7</text>
<text x="245.2" y="179">NSS</text>
<text x="251" y="179.9">PB9</text>
<text x="363.9" y="178.1">PB13</text>
<text x="372.2" y="179">SCK</text>
<text x="363.9" y="185.2">PA10</text>
<text x="239.9" y="186.1">MISO</text>
<text x="249.1" y="187">PB14</text>
<text x="372.2" y="186.1">MOSI</text>
<text x="11.4" y="202.8">RST</text>
<text x="127.2" y="203.2">PB10</text>
<text x="53.7" y="227.5">RST</text>
<text x="26.1" y="228.4" transform="rotate(-90 26.1 228.4)">2</text>
<text x="33.2" y="228.4" transform="rotate(-90 33.2 228.4)">4</text>
<text x="89.7" y="229.8">1</text>
<text x="102.3" y="229.8">2</text>
<text x="89.7" y="236.9">3</text>
<text x="102.3" y="236.9">4</text>
<text x="26.1" y="241" transform="rotate(-90 26.1 241)">1</text>
<text x="33.2" y="241" transform="rotate(-90 33.2 241)">3</text>
</g>
<g font-size="3.2" fill="#f00">
<text x="106.7" y="104.6">VCC</text>
<text x="114.8" y="102.8">5</text>
<text x="290.6" y="161">4</text>
<text x="294.1" y="162.8">VDD</text>
</g>
<g font-size="3.2" fill="#8d2323">
<text x="369.7" y="107.7">GND</text>
<text x="369.7" y="104.2">SIG</text>
</g>
</svg>
